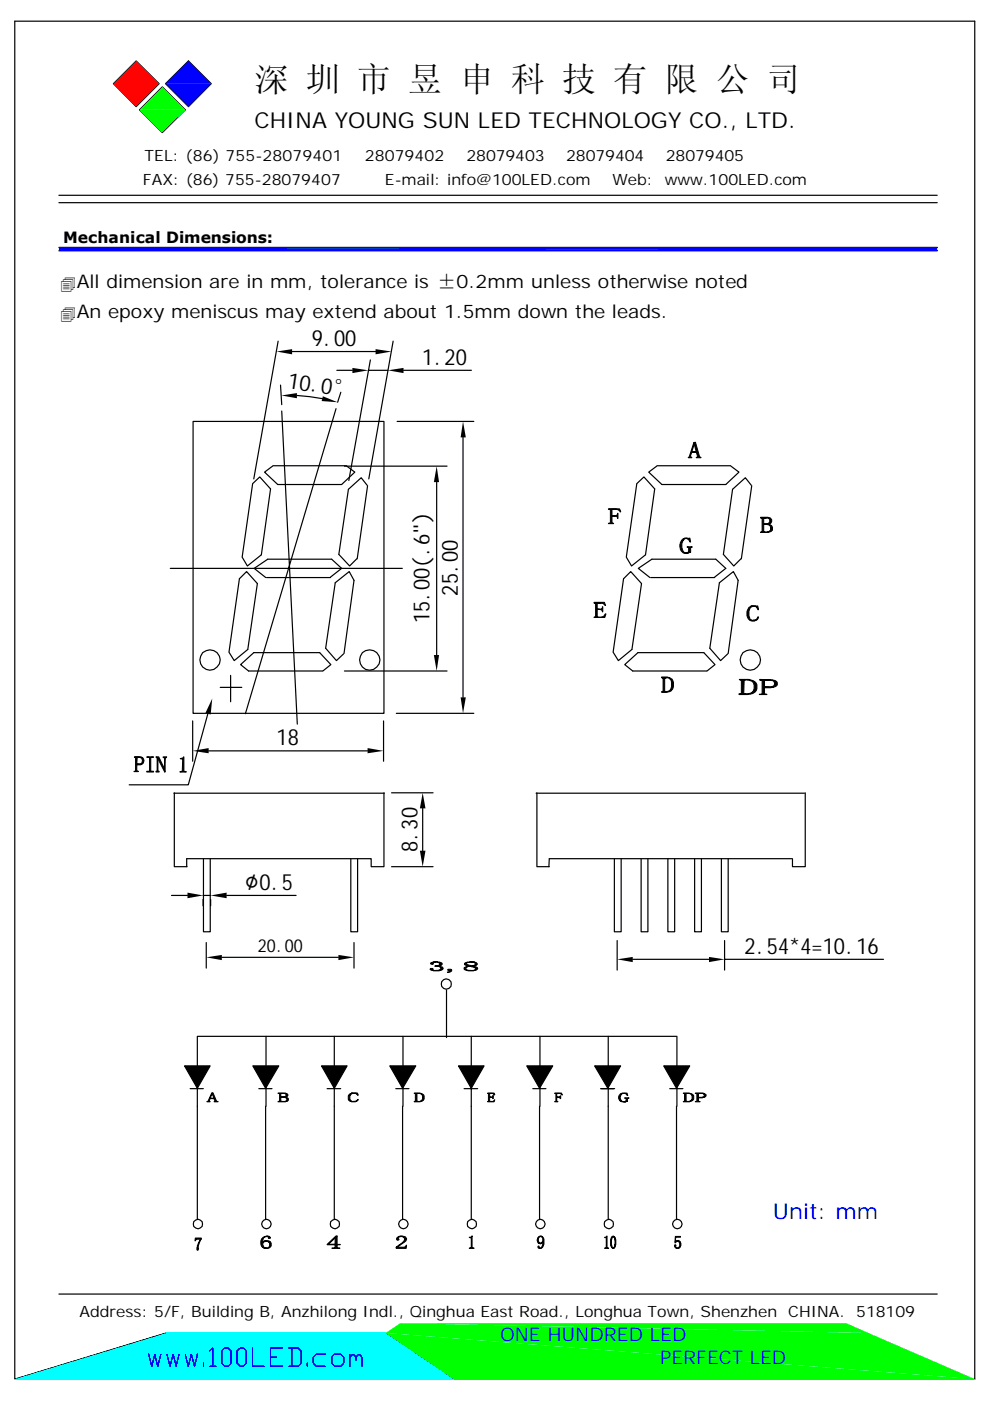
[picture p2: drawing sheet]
<svg xmlns="http://www.w3.org/2000/svg" width="210mm" height="297mm" viewBox="0 0 210 297" stroke-linecap="round" stroke-linejoin="round" font-family="sans-serif">
<path d="M3.1 4.5h203.6v287.9h-203.6zM24 17.7l4.9-4.8 4.8 4.8-4.8 4.9zM34.4 18.4l4.9 4.9-4.9 4.8-4.8-4.8zM35.1 17.7l4.9-4.8 4.8 4.8-4.8 4.9z" fill="none" stroke="#000" stroke-width=".25"/>
<g fill="#f00">
<path d="M24 17.7l4.9-4.8 4.8 4.8z"/>
<path d="M24 17.7h9.7l-4.8 4.9z"/>
</g>
<g fill="#0f0">
<path d="M34.4 18.4l4.9 4.9h-9.7z"/>
<path d="M29.6 23.3h9.7l-4.9 4.8z"/>
</g>
<g fill="#00f">
<path d="M35.1 17.7l4.9-4.8 4.8 4.8z"/>
<path d="M35.1 17.7h9.7l-4.8 4.9z"/>
</g>
<path d="M12.5 41.4h186.2M12.5 43h186.2M12.5 53.2h186.2M12.5 52.5h186.2M12.5 274.4h186.2" fill="none" stroke="#000" stroke-width=".25"/>
<path d="M12.5 52.5h186.2" fill="none" stroke="#00f" stroke-width=".21"/>
<g fill="#00f">
<path d="M12.5 52.5l186.2 .7h-186.2z"/>
<path d="M12.5 52.5h186.2v.7z"/>
</g>
<path d="M12.5 53.2h186.2" fill="none" stroke="#00f" stroke-width=".21"/>
<g fill="none" stroke="#000" stroke-width=".25">
<path d="M3.3 292.4h-.2M3.5 292.3l-.2 .1M3.9 292.2l-.3 .1M4.1 292.1h-.1M4.4 292l-.2 .1M4.6 292h-.2M5 291.8l-.3 .1M5.2 291.8h-.1M5.5 291.7l-.2 .1M6.1 291.5l-.6 .2M6.3 291.4l-.1 .1M6.6 291.4h-.2"/>
<path d="M6.8 291.3h-.2M7 291.2l-.1 .1M7.2 291.2h-.1M7.5 291.1h-.2M7.7 291l-.2 .1M7.9 291h-.2M8.1 290.9h-.1M8.3 290.8l-.1 .1M8.6 290.7l-.2 .1M9 290.6l-.4 .1M9.2 290.5l-.1 .1M9.4 290.5h-.1"/>
<path d="M9.7 290.4l-.2 .1M10.1 290.3l-.4 .1M10.3 290.2l-.1 .1M10.5 290.2h-.1M10.8 290.1h-.2M11 290l-.2 .1M11.2 289.9l-.2 .1M11.4 289.9h-.1M11.6 289.8l-.1 .1M12.1 289.7l-.4 .1M12.3 289.6h-.1M12.5 289.6h-.1"/>
<path d="M12.7 289.5h-.1M13 289.4h-.2M13.2 289.4h-.2M13.4 289.3h-.1M13.6 289.2l-.1 .1M13.9 289.1l-.2 .1M14.1 289.1h-.2M14.3 289l-.2 .1M14.5 288.9l-.1 .1M14.7 288.9h-.1M15 288.8h-.2M15.2 288.7l-.2 .1"/>
<path d="M15.4 288.7h-.1M15.6 288.6h-.1M15.8 288.5l-.1 .1M16.3 288.4l-.4 .1M16.5 288.3l-.1 .1M16.7 288.3h-.1M17 288.2l-.2 .1M17.2 288.1l-.2 .1M17.4 288.1h-.2M17.6 288h-.1M17.8 287.9l-.1 .1M18.1 287.9h-.2"/>
<path d="M18.3 287.8h-.2M18.5 287.7l-.1 .1M18.7 287.7h-.1M18.9 287.6h-.1M19.2 287.5l-.2 .1M19.4 287.4l-.2 .1M19.6 287.4h-.1M19.8 287.3l-.1 .1M20.3 287.2l-.4 .1M20.5 287.1l-.1 .1M20.7 287.1h-.1M20.9 287h-.1"/>
<path d="M21.2 286.9l-.2 .1M21.4 286.9h-.2M21.6 286.8h-.1M21.8 286.7l-.1 .1M22.3 286.6l-.4 .1M22.5 286.5l-.2 .1M22.7 286.4l-.1 .1M22.9 286.4h-.1M23.4 286.3h-.4M23.6 286.2h-.1M23.8 286.1l-.1 .1M24 286l-.1 .1"/>
<path d="M24.5 285.9l-.4 .1M24.7 285.8l-.1 .1M24.9 285.7l-.1 .1M25.1 285.7h-.1M25.6 285.6l-.4 .1M25.8 285.5h-.1M26 285.5h-.1M26.2 285.4h-.1M26.5 285.3h-.2M26.7 285.2l-.2 .1M26.9 285.2h-.1M27.1 285.1l-.1 .1"/>
<path d="M27.6 284.9l-.4 .2M27.8 284.9h-.2M28 284.8l-.1 .1M28.2 284.8h-.1M28.4 284.7h-.1M28.7 284.6l-.2 .1M28.9 284.6h-.2M29.1 284.5h-.1M29.3 284.4l-.1 .1M29.5 284.4h-.1M29.8 284.3l-.2 .1M30 284.2l-.2 .1"/>
<path d="M30.2 284.1l-.1 .1M30.4 284.1h-.1M30.6 284l-.1 .1M30.9 284h-.2M31.1 283.9h-.2M31.5 283.8h-.3M31.7 283.7h-.1M32 283.6l-.2 .1M32.2 283.6h-.2M32.6 283.4l-.3 .1M32.9 283.3l-.2 .1M33.1 283.3h-.2"/>
<path d="M33.7 283.1l-.6 .2M34 283h-.2M34.2 283h-.2M34.4 282.9h-.2M34.6 282.8l-.1 .1M34.8 282.7l-.1 .1M35.1 282.7h-.2M35.4 282.6l-.3 .1M35.5 282.6h.1M35.7 282.6h.2M35.9 282.6h.2M36.2 282.6h.1"/>
<path d="M36.4 282.6h.2M36.7 282.6h.1M36.9 282.6h.1M37.1 282.6h.2M37.3 282.6h.4M37.8 282.6h.4M38.3 282.6h.1M38.5 282.6h.2M38.7 282.6h.2M38.9 282.6h.2M39.2 282.6h.1M39.4 282.6h.2"/>
<path d="M39.7 282.6h.1M39.9 282.6h.4M40.3 282.6h.4M40.8 282.6h.1M41 282.6h.2M41.3 282.6h.1M41.5 282.6h.2M41.7 282.6h.2M42 282.6h.1M42.2 282.6h.1M42.4 282.6h.4M42.9 282.6h.4"/>
<path d="M43.3 282.6h.2M43.6 282.6h.1M43.8 282.6h.1M44 282.6h.2M44.3 282.6h.1M44.5 282.6h.2M44.7 282.6h.2M45 282.6h.3M45.4 282.6h.4M45.9 282.6h.1M46.1 282.6h.2M46.4 282.6h.1"/>
<path d="M46.6 282.6h.1M46.8 282.6h.1M47 282.6h.2M47.3 282.6h.1M47.5 282.6h.4M48 282.6h.1M48.2 282.6h.1M48.4 282.6h.2M48.6 282.6h.2M48.9 282.6h.1M49.1 282.6h.2M49.4 282.6h.1"/>
<path d="M49.6 282.6h.4M50 282.6h.4M50.5 282.6h.1M50.7 282.6h.2M51 282.6h.1M51.2 282.6h.2M51.4 282.6h.2M51.6 282.6h.2M51.9 282.6h.1M52.1 282.6h.4M52.6 282.6h.4M53 282.6h.2"/>
<path d="M53.3 282.6h.1M53.5 282.6h.1M53.7 282.6h.2M54 282.6h.1M54.2 282.6h.2M54.4 282.6h.2M54.7 282.6h.3M55.1 282.6h.4M55.6 282.6h.1M55.8 282.6h.2M56 282.6h.2M56.3 282.6h.1"/>
<path d="M56.5 282.6h.1M56.7 282.6h.2M57 282.6h.1M57.2 282.6h.4M57.7 282.6h.3M58.1 282.6h.2M58.3 282.6h.2M58.6 282.6h.1M58.8 282.6h.2M59.1 282.6h.1M59.3 282.6h.1M59.5 282.6h.1"/>
<path d="M59.7 282.6h.4M60.2 282.6h.4M60.7 282.6h.1M60.9 282.6h.1M61.1 282.6h.2M61.3 282.6h.2M61.6 282.6h.1M61.8 282.6h.2M62.1 282.6h.1M62.3 282.6h.4M62.7 282.6h.2M62.9 282.6h.2"/>
<path d="M63.2 282.6h.1M63.4 282.6h.2M63.7 282.6h.1M63.9 282.6h.2M64.1 282.6h.2M64.3 282.6h.4M64.8 282.6h.4M65.3 282.6h.1M65.5 282.6h.2M65.7 282.6h.2M66 282.6h.1M66.2 282.6h.1"/>
<path d="M66.4 282.6h.2M66.7 282.6h.1M66.9 282.6h.4M67.4 282.6h.3M67.8 282.6h.1M68 282.6h.2M68.3 282.6h.1M68.5 282.6h.2M68.7 282.6h.2M69 282.6h.1M69.2 282.6h.1M69.4 282.6h.4"/>
<path d="M69.9 282.6h.4M70.4 282.6h.1M70.6 282.6h.1M70.8 282.6h.2M71 282.6h.2M71.3 282.6h.1M71.5 282.6h.2M71.8 282.6h.1M72 282.6h.3M72.4 282.6h.4M72.9 282.6h.1M73.1 282.6h.2"/>
<path d="M73.4 282.6h.1M73.6 282.6h.1M73.8 282.6h.2M74 282.6h.2M74.3 282.6h.1M74.5 282.6h.4M75 282.6h.4M75.4 282.6h.2M75.6 282.6h.2M75.9 282.6h.1M76.1 282.6h.2M76.4 282.6h.1"/>
<path d="M76.6 282.6h.4M77 282.6h.4M77.5 282.6h.1M77.7 282.6h.2M78 282.6h.1M78.2 282.6h.2M78.4 282.6h.2M78.7 282.6h.1M78.9 282.6h.1M79.1 282.6h.4M79.6 282.6h.4M80.1 282.6h.1"/>
<path d="M80.3 282.6h.1M80.5 282.6h.1M80.7 282.6h.2M81 282.6h.1M81.2 282.6h.2M81.4 282.6h.2M81.7 282.6l.2 .1M82 282.7l.1 .1M82.2 282.9l.1 .1M82.3 283l.2 .1M82.5 283.1l.2 .1M82.7 283.3h.1"/>
<path d="M82.9 283.4l.2 .1M83.1 283.5l.1 .1M83.3 283.6l.1 .1M83.5 283.8h.1M83.7 283.9l.1 .1M83.9 284l.1 .1M84.1 284.1l.1 .1M84.2 284.3l.2 .1M84.5 284.4l.1 .1M84.6 284.6l.2 .1M84.8 284.7l.2 .1M85 284.8l.1 .1"/>
<path d="M85.2 284.9l.1 .1M85.4 285.1l.1 .1M85.6 285.2l.1 .1M85.8 285.3l.1 .1M86 285.5h.1M86.1 285.6l.2 .1M86.4 285.7l.1 .1M86.5 285.8l.2 .1M86.7 286h.2M86.9 286.1l.1 .1M87.1 286.2l.1 .1M87.3 286.3l.1 .2"/>
<path d="M87.5 286.5l.1 .1M87.7 286.6l.1 .1M87.9 286.8l.1 .1M88.1 286.9l.1 .1M88.3 287l.3 .2M88.6 287.3l.2 .1M88.9 287.4l.1 .1M89 287.5l.2 .1M89.2 287.7h.2M89.4 287.8l.1 .1M89.6 287.9l.1 .1M89.8 288l.1 .1"/>
<path d="M90 288.2l.1 .1M90.2 288.3l.1 .1M90.4 288.5h.1M90.6 288.6l.1 .1M90.8 288.7l.1 .1M90.9 288.8l.2 .1M91.1 289l.2 .1M91.3 289.1l.1 .1M91.5 289.2l.2 .1M91.7 289.4h.1M91.9 289.5l.1 .1M92.1 289.6l.1 .1"/>
<path d="M92.3 289.7l.1 .1M92.5 289.9h.1M92.7 290l.1 .1M92.8 290.1l.2 .1M93 290.3l.2 .1M93.2 290.4l.1 .1M93.4 290.5l.2 .1M93.6 290.7h.1M93.8 290.8l.1 .1M94 290.9l.1 .1M94.2 291l.1 .1M94.4 291.2l.1 .1"/>
<path d="M94.6 291.3l.1 .1M94.7 291.4l.2 .1M95 291.6h.1M95.1 291.7l.1 .1M95.3 291.8l.2 .1M95.5 291.9l.1 .1M95.7 292.1l.1 .1M95.9 292.2l.1 .1M96.1 292.4h.1"/>
</g>
<path d="M35.3 282.6h46.5" fill="none" stroke="#0ff" stroke-width=".21"/>
<g fill="#0ff">
<path d="M3.1 292.4l32.2-9.8 60.9 9.8z"/>
<path d="M35.3 282.6h46.5l14.4 9.8z"/>
</g>
<path d="M3.1 292.4h93.1" fill="none" stroke="#0ff" stroke-width=".21"/>
<g fill="#0f0">
<path d="M81.8 282.6l3.1-2.1 99.2 2.1z"/>
<path d="M84.9 280.5h94.5l4.7 2.1z"/>
<path d="M81.8 282.6l124.9 9.8h-110.5z"/>
<path d="M81.8 282.6h102.3l22.6 9.8z"/>
</g>
<path d="M96.2 292.4h110.5" fill="none" stroke="#0f0" stroke-width=".21"/>
<g fill="none" stroke="#00f" stroke-width=".25">
<path d="M31.5 287.1l.7 2.6 .6-2.6 .6 2.6 .7-2.6M35.4 287.1l.7 2.6 .6-2.6 .6 2.6 .7-2.6M39.3 287.1l.6 2.6 .7-2.6 .6 2.6 .7-2.6M43.1 289v.7M44.4 286.4l.7-.6v3.9M44.4 289.7h1.4M47.7 285.8h.6l.7 .6v2.6l-.7 .7h-.6l-.7-.7v-2.6zM50.2 286.4l.7-.6h.7l.6 .6v2.6l-.6 .7h-.7l-.7-.7zM53.5 285.8v3.9h2.6M57.4 287.7h1.3M59.9 285.8h-2.5v3.9h2.5M61.3 285.8h1.9l.6 .6v2.6l-.6 .7h-1.9"/>
<path d="M61.9 285.8v3.9M65.2 289v.7M69 287.1h-1.9l-.7 .6v1.3l.7 .7h1.9M71 287.1h1.2l.7 .6v1.3l-.7 .7h-1.2l-.7-.7v-1.3zM74.2 287.7l.6-.6 .7 .6v.7M74.2 287.1v2.6M75.5 287.7l.6-.6 .7 .6v2"/>
</g>
<g fill="none" stroke="#000" stroke-width=".25">
<path d="M59 72.3l-5.2 29.2M61.9 74.5h17.7M71.4 78.5h3.3M78.1 78.5h4.2M78.5 76.3l-4.5 25.6M83.4 72.3l-5.2 29.2M85.6 78.5h14.3M40.9 89.3h40.5v61.9h-40.5zM57.8 98.8l-1.7 1.3 2.8 2.6h13.5l2.8-2.6-1.7-1.3M57.9 98.7h15.5M59.5 81.6l.2 4.2M59.7 87.1l3.3 66.4"/>
<path d="M63 83.8l5.4 .7M71.2 86.6l-19.2 64.7M72.3 83.2l-.7 2.1M73 98.8h21.8M84.2 89.3h16.3M98.2 92.7v55.2M139.2 98.8l-1.7 1.3 2.8 2.6h13.6l2.8-2.6-1.7-1.3M139.3 98.7h15.6M53.6 102.6l1.5-1.5 2.3 2.6-2 13.9-2.9 2.4-1.1-1.9M53.6 102.6l-2.2 15.5M77.9 102.9l-1.3-1.6-2.7 2.4-2.1 13.8 2.3 2.5 1.6-1.5M77.9 103l-2.2 15.5"/>
<path d="M92.6 102.2v36.7M135 102.6l1.5-1.5 2.3 2.6-1.9 13.9-3 2.4-1.1-1.9M135 102.6l-2.2 15.5M159.3 102.9l-1.3-1.6-2.7 2.4-1.9 13.8 2.2 2.5 1.5-1.5M159.4 103l-2.2 15.5M36.1 120.5h49.2M48.6 138.2l2.2-15.5 1.5-1.5 2.3 2.5-2.1 14-2.8 2.4-1.1-1.8M56.5 122.5h13.6M70.1 122.4l2.3-1.9-2.1-1.9h-13.5l-2.9 1.9 2.4 2M72.9 138.5l2.2-15.5-1.1-1.8-2.9 2.4-2.1 13.8 2.3 2.7 1.6-1.5M130 138.2l2.2-15.5 1.5-1.5 2.3 2.5-2 14-2.9 2.4-1.1-1.8M138 122.5h13.5"/>
<path d="M151.5 122.4l2.4-1.9-2.1-1.9h-13.6l-2.9 1.9 2.5 2M154.4 138.5l2.1-15.5-1-1.8-3 2.4-2 13.8 2.3 2.7 1.5-1.5M40.9 152.8v8.6M44.1 151.3l-4.2 15.1h-12.5M44.2 159.2h33.7M46.7 145.7h4.6M48.9 143.2v5.6M68.4 142.3h-15.7l-1.7-1.4 2.8-2.5h14l2.3 2.5-1.6 1.4M73 142.3h21.8M81.3 152.8v8.6M84 151.2h16.5M149.8 142.3h-15.6l-1.7-1.4 2.8-2.5h13.9l2.4 2.5-1.7 1.4"/>
<path d="M36.9 168.2h44.6M37 168.1v15.7h2.7M81.4 168.1v15.7h-2.7v-1.7h-39.1v1.7M83 168.1h8.8M89.6 171.4v9M113.7 168.2h56.9M113.8 168.1v15.7h2.7M170.7 168.1v15.7h-2.7v-1.7M36.4 189.8h3.4M43.1 190.7v1.4M43.1 189.8h1.6M43.1 182.1v15.5h1.5v-15.5"/>
<path d="M43.7 199.8v5.5M44.7 190.7v1.4M48 189.8h14.8M74.4 182.1v15.5h1.4v-15.5M75.1 199.8v5.5M83 183.8h8.8M130.3 182.1v15.5h1.4v-15.5M130.9 199.4v6.3M135.9 182.1v15.5h1.5v-15.5M141.6 182.1v15.5h1.4v-15.5M147.3 182.1v15.5h1.4v-15.5M153 182.1v15.5h1.4v-15.5"/>
<path d="M153.6 199.4v6.3M167.9 182.1h-51.4l-.1 1.7M47 203h24.8M56.4 219.7v14.8M70.9 219.7v38.8M85.4 219.7v14.8M94.7 209.9v10.1M99.9 219.7v38.8M114.5 219.7v14.8M129 219.7v38.8M134.2 203.4h16.1M143.4 219.7h-101.6v38.8"/>
<path d="M143.5 219.7v14.8M153.6 203.4h33.7M39.1 226h5.4l-2.7 4.7zM40.3 230.8h2.8M53.6 226h5.5l-2.8 4.7zM54.9 230.8h2.8M56.3 234.5v24M68.2 226h5.4l-2.7 4.7zM69.4 230.8h2.8M82.6 226h5.6l-2.8 4.7zM83.9 230.8h2.8M85.4 234.5v24"/>
<path d="M97.2 226h5.4l-2.7 4.7zM98.4 230.8h2.9M111.7 226h5.5l-2.8 4.7zM113 230.8h2.8M114.4 234.5v24M126.1 226h5.5l-2.7 4.7zM127.4 230.8h2.9M140.7 226h5.5l-2.8 4.7zM142 230.8h2.8M143.4 234.5v24"/>
<circle cx="44.5" cy="139.9" r="2.15"/>
<circle cx="78.4" cy="139.9" r="2.16"/>
<circle cx="159.1" cy="139.9" r="2.15"/>
<circle cx="94.6" cy="208.6" r="1.07"/>
<circle cx="42" cy="259.5" r=".97"/>
<circle cx="56.5" cy="259.5" r="1"/>
<circle cx="71" cy="259.5" r=".97"/>
<circle cx="85.5" cy="259.5" r="1"/>
<circle cx="100.1" cy="259.5" r=".97"/>
<circle cx="114.6" cy="259.5" r="1"/>
<circle cx="129.1" cy="259.5" r=".97"/>
<circle cx="143.6" cy="259.5" r="1"/>
</g>
<g fill="#000" stroke="#000" stroke-width=".21">
<path d="M147.1 93.8l.1 .4-.5 1.6 .9 .1h-.9l-.3 .6v.3l.3 .3h-.8l.3-.3z" fill-rule="evenodd"/>
<path d="M147.1 93.8h.3l.9 3 .3 .3h-1l.3-.2-.3-1-.9-.1h.9z" fill-rule="evenodd"/>
<path d="M129.2 108h1.4l-.8 .1v1.2l.7 .1h-.7v1.5l.3 .1h-1.1l.4-.2v-2.7z" fill-rule="evenodd"/>
<path d="M129.8 109.3l1.1-.1 .1-.4v1.1l-.3-.5z" fill-rule="evenodd"/>
<path d="M129 107.9h2.4l.2 .6-.1 .1-.6-.6z" fill-rule="evenodd"/>
<path d="M144.5 114.6l.3-.4a1.11 1.11 0 0 1 1.2 0h-.7l-.3 .1-.4 .9v1l.4 .9 1 .1a1.33 1.33 0 0 1-1.9-1.3v-.5z" fill-rule="evenodd"/>
<path d="M145.5 117.2l.4-.2 .4 .1z" fill-rule="evenodd"/>
<path d="M145.5 114.2l.8-.1 .1 .8h-.1l-.3-.5z" fill-rule="evenodd"/>
<path d="M145.7 115.9h1.1l-.4 .2v1l-.5-.1 .1-.9z" fill-rule="evenodd"/>
<path d="M161.4 109.8h1l-.5 .1v1.2l1.1 .1h-1.1v1.4l.3 .2h-.8l.2-.1v-2.9z" fill-rule="evenodd"/>
<path d="M161.2 109.7h1.3a1.13 1.13 0 0 1 1.1 .5l-.2 .7-.4 .2h-1.1h.9l.2-.2 .2-.1v-.7l-.4-.3h-1.6z" fill-rule="evenodd"/>
<path d="M162.5 111.2h.7l.4 .2 .2 .4v.6l-.4 .3-.5 .2h-1.7l1.8-.2 .4-.3-.1-1z" fill-rule="evenodd"/>
<path d="M126 127.9h1.5l-.9 .1v1.1l.7 .1h-.7v1.6h.2h-.7l.2-.1v-2.7z" fill-rule="evenodd"/>
<path d="M126.6 129.1h.9l.3-.5v1.1l-.2-.4z" fill-rule="evenodd"/>
<path d="M125.9 127.7h2.2l.3 .7-.7-.5h-1.8z" fill-rule="evenodd"/>
<path d="M125.9 130.8h1.7l.4-.1 .3-.5h.2l-.3 .7z" fill-rule="evenodd"/>
<path d="M158.7 128.9l.4-.3h.6l-.5 .1-.3 .5-.1 1.5 .2 .5 .4 .3h.8l-.2 .2-1-.2-.5-.7-.1-1.1z" fill-rule="evenodd"/>
<path d="M159.2 128.6h1.2z" fill-rule="evenodd"/>
<path d="M159.2 128.6l1.5-.1 .1 .7h-.1l-.4-.6z" fill-rule="evenodd"/>
<path d="M159.7 131.5l.7-.2 .3-.5h.1l-.4 .7z" fill-rule="evenodd"/>
<path d="M140.4 143.7h.9l-.4 .1v2.7l.3 .2h-.8l.2-.1v-2.9z" fill-rule="evenodd"/>
<path d="M140.3 143.5h1a1.53 1.53 0 0 1 1.5 1.1v1.1a1.67 1.67 0 0 1-1.2 1.1l-1.3-.1h1.1l.8-.5 .2-.5-.1-1.5-.6-.5h-1.4z" fill-rule="evenodd"/>
<path d="M156.9 144.1h1.3l-.4 .2-.1 2.7 .4 .1h-1.2l.3-.1v-2.8z" fill-rule="evenodd"/>
<path d="M156.8 144h2a2.17 2.17 0 0 1 1.7 1.1l-.1 1.2-.6 .6-1.3 .4h-1.8v-.2h2.1a1.34 1.34 0 0 0 1.1-1.4l-.1-.8-.4-.5-1.1-.3z" fill-rule="evenodd"/>
<path d="M161.2 144.2h1.7l-.8 .1v1.4h1.9l-1.9 .1v1.2l.5 .3h-1.6l.6-.3v-2.6l-.1-.2z" fill-rule="evenodd"/>
<path d="M161.1 144l2.7 .1 .6 .2 .4 .4v.5l-.3 .4-.5 .1h-1.9h1.3l.6-.2 .2-.4a.76 .76 0 0 0-.8-.9h-2.3z" fill-rule="evenodd"/>
<path d="M28.6 160.6h.8h-.3l-.1 1.4 1 .1-1 .1v1.1l.3 .3h-.9l.3-.2v-2.8z" fill-rule="evenodd"/>
<path d="M28.5 160.5h1.4a.86 .86 0 0 1 .6 .7 .86 .86 0 0 1-.5 .9l-1-.1h.8l.3-.3v-.9l-.4-.2z" fill-rule="evenodd"/>
<path d="M31.1 160.5h1.5l-.6 .2v2.8h.6v.2h-1.5v-.2l.6-.1v-2.8z" fill-rule="evenodd"/>
<path d="M33.3 160.7l.2 .2v2.6h.2v.2h-.6v-.2h.2z" fill-rule="evenodd"/>
<path d="M33.1 160.5h.6l1.1 2.4 .1 .8-1.4-2.8z" fill-rule="evenodd"/>
<path d="M34.6 160.5h.7v.1h-.3v3.1l-.2-.8 .1-2.2-.3-.1z" fill-rule="evenodd"/>
<path d="M38.2 160.8l.5-.1 .3-.2v2.9l.5 .3h-1.4l.6-.2v-2.4v-.2z" fill-rule="evenodd"/>
<path d="M91.2 205.4l.6-.1-.1 .4 .3 .1h1.2h-1.3l-.7-.2z" fill-rule="evenodd"/>
<path d="M91.3 204.2l.5-.2h.6l-.7 .1 .2 .2-.2 .2z" fill-rule="evenodd"/>
<path d="M91.9 204l.7-.1 1.1 .3a.76 .76 0 0 1-.8 .6l.5 .1a.47 .47 0 0 1 .5 .6l-.4 .3h-1.1l.7-.1a.38 .38 0 0 0 .4-.4 .38 .38 0 0 0-.4-.4l-.9-.1 .4-.1a.38 .38 0 0 0 .5-.1 .38 .38 0 0 0-.1-.5z" fill-rule="evenodd"/>
<path d="M94.9 205.6h.8a.47 .47 0 0 1-.5 .6l-.4-.1 .5-.1v-.2z" fill-rule="evenodd"/>
<path d="M98.4 205.2l.5-.3h.6l-.3 .1a.35 .35 0 0 0-.5 .3 .35 .35 0 0 0 .5 .4l.6 .1h-.9a.47 .47 0 0 1-.5-.6z" fill-rule="evenodd"/>
<path d="M98.5 204.2l1.3-.3 .8 .1h-1l-.7 .2a.82 .82 0 0 0 .9 .5l1.1 .3a.34 .34 0 0 1 .3 .3 .34 .34 0 0 1-.3 .4l-.5 .1h-1.3h1.3a.31 .31 0 0 0 .4-.3 .31 .31 0 0 0-.2-.3l-.8-.3h-.6l.1-.1-.7-.2z" fill-rule="evenodd"/>
<path d="M99.8 204h.8a.41 .41 0 0 1 .5 .2 .41 .41 0 0 1-.1 .5l-.5 .1-.4-.1h.5l.2-.5z" fill-rule="evenodd"/>
<path d="M44.9 231.7l.1 .2-.5 .9 .9 .1h-.9l-.2 .5 .2 .2h-.6l.2-.2z" fill-rule="evenodd"/>
<path d="M44.9 231.7h.2l.8 1.7 .3 .2h-.8l.2-.2-.2-.5-.9-.1h.9z" fill-rule="evenodd"/>
<path d="M59 231.8h1l-.5 .1v.7h1l-1 .1v.7l.3 .1h-.7l.2-.1v-1.5z" fill-rule="evenodd"/>
<path d="M58.9 231.7h1.6a.43 .43 0 0 1 .6 .5 .43 .43 0 0 1-.6 .4h-1l1-.1 .1-.2-.1-.4z" fill-rule="evenodd"/>
<path d="M58.9 233.5l1.7-.1 .2-.1v-.5l-.8-.1 .5-.1a.51 .51 0 0 1 .5 .3 .51 .51 0 0 1 0 .5l-.5 .2z" fill-rule="evenodd"/>
<path d="M74 232.1l.5-.4 .5 .1-.6 .2-.2 .3v.8l.4 .4h.9l-.1 .1h-.9l-.6-.3-.1-1z" fill-rule="evenodd"/>
<path d="M75 231.7h.5z" fill-rule="evenodd"/>
<path d="M74.5 231.7h1.3l.2 .5-.1 .1-.4-.5z" fill-rule="evenodd"/>
<path d="M74.9 233.5h.5l.6-.4-.4 .4z" fill-rule="evenodd"/>
<path d="M87.9 231.8h.8h-.3v1.7h.2h-.7h.2v-1.7z" fill-rule="evenodd"/>
<path d="M87.8 231.7h1.3l.7 .5 .1 .8-.3 .4-.5 .2h-1.3l1.4-.2a.63 .63 0 0 0 .4-.7v-.4l-.3-.4z" fill-rule="evenodd"/>
<path d="M103.5 231.8h.8h-.5v.8l.4 .1h-.4l.1 .8h-.4z" fill-rule="evenodd"/>
<path d="M103.8 232.6h.5l.3-.3v.6l-.2-.2z" fill-rule="evenodd"/>
<path d="M103.4 231.7h1.3l.2 .4-.1 .1-.3-.4z" fill-rule="evenodd"/>
<path d="M103.4 233.5h1.2l.3-.3-.2 .4z" fill-rule="evenodd"/>
<path d="M117.7 231.8h.8l-.5 .1v.7l.5 .1h-.5v.8l.3 .1h-.7l.3-.2v-1.5z" fill-rule="evenodd"/>
<path d="M118 232.6h.7l.2-.3v.6l-.3-.2z" fill-rule="evenodd"/>
<path d="M117.6 231.7h1.5l.1 .5-.4-.4z" fill-rule="evenodd"/>
<path d="M131.5 231.9l.4-.2h.8l-.9 .2-.3 .5v.5l.3 .5 .9 .2h-.9l-.5-.4a.78 .78 0 0 1 0-1z" fill-rule="evenodd"/>
<path d="M132.3 233.6l.4-.2 .3 .1z" fill-rule="evenodd"/>
<path d="M132.3 231.8l.6-.1 .2 .6h-.2l-.3-.5z" fill-rule="evenodd"/>
<path d="M132.4 232.8h1l-.4 .2v.5l-.3-.1 .1-.5z" fill-rule="evenodd"/>
<path d="M145 231.8h.7h-.2v1.7h.1h-.6l.1-.1v-1.6z" fill-rule="evenodd"/>
<path d="M144.9 231.7h1.2l1 .6v.7l-.3 .4-.6 .2h-1.3l1.2-.1 .3-.1a.52 .52 0 0 0 .3-.7v-.5l-.5-.4z" fill-rule="evenodd"/>
<path d="M147.6 231.8h.9h-.4v.9h1.1l-1.1 .1v.7l.3 .1h-1l.4-.2v-1.6z" fill-rule="evenodd"/>
<path d="M147.4 231.7l1.8 .1a.41 .41 0 0 1 .4 .3 .41 .41 0 0 1-.2 .5l-1.3 .1h.8a.43 .43 0 0 0 .5-.4 .43 .43 0 0 0-.4-.5z" fill-rule="evenodd"/>
<path d="M42.4 262.7h.3a3 3 0 0 0-.6 2.2l-.2 .2-.1-.1v-.5z" fill-rule="evenodd"/>
<path d="M41.4 262.5h1.3v.2h-1.1l-.3 .4z" fill-rule="evenodd"/>
<path d="M55.7 263.3l.3-.1h.6h-.5l-.3 .3z" fill-rule="evenodd"/>
<path d="M56 263.2a1.31 1.31 0 0 1 1.3 0l.2 .4v.6l-.2 .2-.5 .3h-.7l-.1-.1h.7l.4-.2 .1-.8-.5-.4z" fill-rule="evenodd"/>
<path d="M55.6 262.5l.9-.4h.6l-.9 .1-.5 .6v1.3l.4 .4 .4 .1h-.6l-.5-.5-.1-1z" fill-rule="evenodd"/>
<path d="M56.6 262.1h.5l.2 .4-.4 .1v-.4z" fill-rule="evenodd"/>
<path d="M69.4 263.8l1.8-1.7h.3l-1.9 1.7h2.5l-.6 .1v.5l.6 .3h-1.7l.6-.2v-.6z" fill-rule="evenodd"/>
<path d="M69.6 263.8h1.4v-1.3l.5-.4v1.7z" fill-rule="evenodd"/>
<path d="M84.2 262.4l.4-.3h.5l-.3 .1a.32 .32 0 0 0-.4 .2 .32 .32 0 0 0 .2 .4l-.3 .2-.2-.2z" fill-rule="evenodd"/>
<path d="M84.6 262.1h.8a.73 .73 0 0 1 .8 .7l-.2 .4-1.6 1.1-.4 .1 1.4-1a.7 .7 0 0 0 .3-.9l-.3-.3z" fill-rule="evenodd"/>
<path d="M84 264.4h1.8l.4-.4-.1 .7h-2.1z" fill-rule="evenodd"/>
<path d="M99.5 262.3h.3l.3-.2v2.3l.4 .3h-1l.4-.3v-1.9z" fill-rule="evenodd"/>
<path d="M114.1 264.3l.1-.1 .3 .4h-.4z" fill-rule="evenodd"/>
<path d="M114.1 262.4v-.1a.52 .52 0 0 1 .8-.2l-.6 .1-.2 .4 .1 .8 .4 .2-.5-.1a.94 .94 0 0 1 0-1.1z" fill-rule="evenodd"/>
<path d="M114.7 262.1l.4 .1 .2 .5v1.1l-.4 .8-.6 .1-.1-.1 .6-.1 .3-.5v-1.5z" fill-rule="evenodd"/>
<path d="M114.1 263.6h.6l.3-.4a.43 .43 0 0 1-.3 .5 .43 .43 0 0 1-.5-.1z" fill-rule="evenodd"/>
<path d="M128.2 262.3h.3l.2-.2v2.4l.3 .2h-.8l.3-.3v-1.9z" fill-rule="evenodd"/>
<path d="M129.6 262.3a.32 .32 0 0 1 .3-.2 .32 .32 0 0 1 .3 .1h-.3l-.3 .6 .1 1.5 .3 .3h.2a.6 .6 0 0 1-.7-.5v-1.4z" fill-rule="evenodd"/>
<path d="M130 262.2h.3l.3 .6v1.1l-.4 .7h-.2l.3-.3 .1-1.3-.2-.7z" fill-rule="evenodd"/>
<path d="M143.1 263.9l.3 .2-.1 .4 .3 .1h-.3l-.2-.2z" fill-rule="evenodd"/>
<path d="M143.4 263.2h.3l-.5 .1z" fill-rule="evenodd"/>
<path d="M143.4 263.1a.48 .48 0 0 1 .8 .2l.2 .3-.1 .7-.4 .4h-.5v-.1l.6-.2 .1-.2-.1-.9-.6-.1z" fill-rule="evenodd"/>
<path d="M143.2 262.1h1.1v.2h-1v1.2h-.2z" fill-rule="evenodd"/>
</g>
<g fill="#000">
<path d="M58.6 74.5l3.3-.5v1.1zM74.7 78l3.4 .5-3.4 .6zM79.6 74l3.4 .5-3.4 .6zM82.3 78.5l3.3-.5v1.1zM59.6 83.8l3.4-.5v1.1zM68.5 84l3.1 1.3-3.4-.3zM98.2 89.3l.6 3.4h-1.1zM92.6 98.8l.5 3.4h-1.1zM92 138.9h1.1l-.5 3.4zM45 148.1l-.3 3.4-1.1-.3zM40.9 159.2l3.3-.6v1.1zM77.9 158.6l3.4 .6-3.4 .5z"/>
<path d="M97.7 147.9h1.1l-.6 3.3zM89.6 168.1l.6 3.3h-1.2zM39.8 189.3l3.3 .5-3.3 .6zM44.7 189.8l3.3-.5v1.1zM89 180.4h1.2l-.6 3.4zM43.7 203l3.3-.5v1.1zM71.8 202.5l3.3 .5-3.3 .6zM130.9 203.4l3.3-.5v1.1zM150.3 202.9l3.3 .5-3.3 .6zM39.1 226h5.4l-2.7 4.7zM53.6 226h5.5l-2.8 4.7zM68.2 226h5.4l-2.7 4.7z"/>
<path d="M82.6 226h5.6l-2.8 4.7zM97.2 226h5.4l-2.7 4.7zM111.7 226h5.5l-2.8 4.7zM126.1 226h5.5l-2.7 4.7zM140.7 226h5.5l-2.8 4.7z"/>
</g>
<text font-size="7.2" x="54" y="19.3">深 圳 市 昱 申 科 技 有 限 公 司</text>
<text font-size="5.2" x="51.9" y="188.7">∅0.5</text>
<g font-size="4.7">
<text x="54" y="27.1">CHINA YOUNG SUN LED TECHNOLOGY CO., LTD.</text>
<text x="66.1" y="73.4">9.00</text>
<text x="89.5" y="77.4">1.20</text>
<text x="60.9" y="82.2" transform="rotate(8 60.9 82.2)">10.0°</text>
<text x="97.1" y="126.3" transform="rotate(-90 97.1 126.3)">25.00</text>
<text x="91.1" y="132.2" transform="rotate(-90 91.1 132.2)">15.00(.6&quot;)</text>
<text x="58.6" y="158">18</text>
<text x="88.5" y="180.6" transform="rotate(-90 88.5 180.6)">8.30</text>
<text x="157.9" y="202.3">2.54*4=10.16</text>
</g>
<text font-size="4.7" fill="#00f" x="163.9" y="258.4">Unit: mm</text>
<g font-size="4">
<text x="12.7" y="61">.All dimension are in mm, tolerance is ±0.2mm unless otherwise noted</text>
<text x="12.7" y="67.4">.An epoxy meniscus may extend about 1.5mm down the leads.</text>
</g>
<g font-size="4" fill="#00f">
<text x="106" y="284.2">ONE HUNDRED LED</text>
<text x="140" y="289.1">PERFECT LED</text>
</g>
<text font-size="3.8" x="54.7" y="201.9">20.00</text>
<g font-size="3.3">
<text x="30.6" y="34">TEL: (86) 755-28079401</text>
<text x="77.3" y="34">28079402</text>
<text x="98.9" y="34">28079403</text>
<text x="120" y="34">28079404</text>
<text x="141.2" y="34">28079405</text>
<text x="30.3" y="39.2">FAX: (86) 755-28079407</text>
<text x="81.6" y="39.2">E-mail: info@100LED.com</text>
<text x="129.9" y="39.2">Web:</text>
<text x="141" y="39.2">www.100LED.com</text>
<text x="13.4" y="51.4">Mechanical Dimensions:</text>
<text x="16.8" y="279.3">Address: 5/F, Building B, Anzhilong Indl., Qinghua East Road., Longhua Town, Shenzhen</text>
<text x="167.1" y="279.3">CHINA.</text>
<text x="181.6" y="279.3">518109</text>
</g>
</svg>
